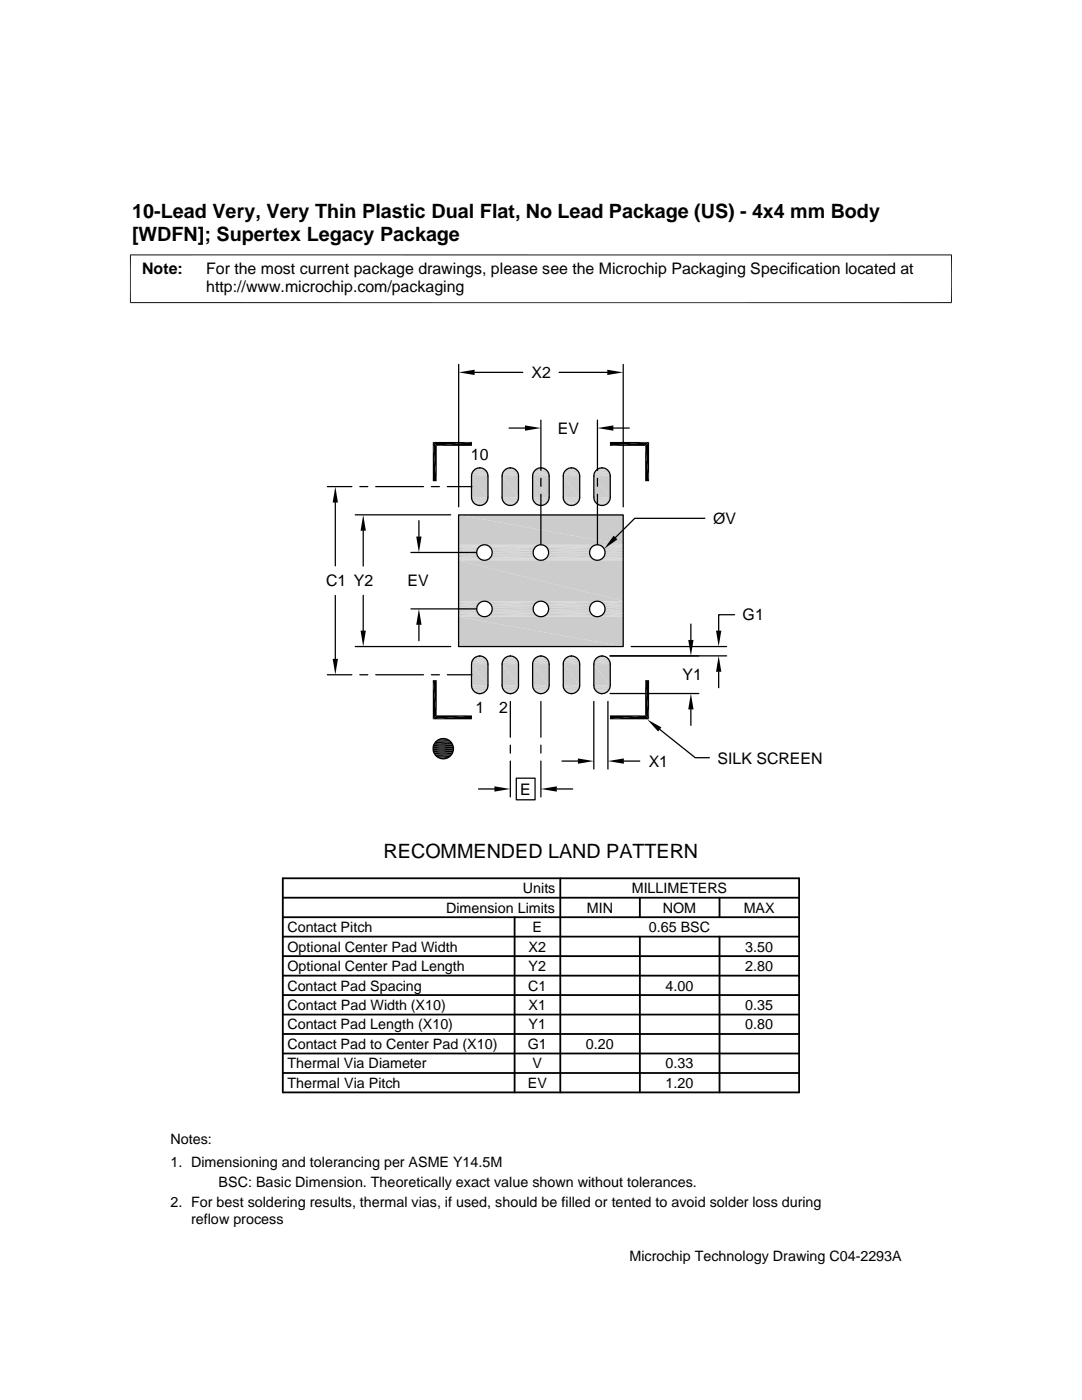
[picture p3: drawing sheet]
<svg xmlns="http://www.w3.org/2000/svg" width="216mm" height="279mm" viewBox="0 0 216 279" stroke-linecap="round" stroke-linejoin="round" font-family="sans-serif">
<g fill="#ccc">
<path d="M95.4 93.4h.7z"/>
<path d="M101.5 93.4h.7z"/>
<path d="M107.6 93.4h.7z"/>
<path d="M113.7 93.4h.7z"/>
<path d="M119.8 93.4h.7z"/>
<path d="M119.4 93.5l.4-.1 1 .1z"/>
<path d="M119.8 93.4l1 .1z"/>
<path d="M113.3 93.5l.4-.1 1 .1z"/>
<path d="M113.7 93.4l1 .1z"/>
<path d="M107.2 93.5l.4-.1 1 .1z"/>
<path d="M107.6 93.4l1 .1z"/>
<path d="M101.1 93.5l.4-.1 1.1 .1z"/>
<path d="M101.5 93.4l1.1 .1z"/>
<path d="M95 93.5l.4-.1 1 .1z"/>
<path d="M95.4 93.4l1 .1z"/>
</g>
<path d="M119.1 93.6h2.1" fill="none" stroke="#ccc" stroke-width=".2"/>
<path d="M119.4 93.5h1.4l.4 .2z" fill="#ccc"/>
<path d="M113 93.6h2" fill="none" stroke="#ccc" stroke-width=".2"/>
<path d="M113.3 93.5h1.4l.3 .2z" fill="#ccc"/>
<path d="M106.9 93.6h2" fill="none" stroke="#ccc" stroke-width=".2"/>
<path d="M107.2 93.5h1.4l.3 .2z" fill="#ccc"/>
<path d="M100.8 93.6h2" fill="none" stroke="#ccc" stroke-width=".2"/>
<path d="M101.1 93.5h1.5l.2 .2z" fill="#ccc"/>
<path d="M94.7 93.6h2.1" fill="none" stroke="#ccc" stroke-width=".2"/>
<path d="M95 93.5h1.4l.4 .2z" fill="#ccc"/>
<path d="M94.4 93.9h2.6M100.5 93.9h2.6M106.6 93.9h2.6M112.7 93.9h2.6M118.9 93.9h2.5" fill="none" stroke="#ccc" stroke-width=".28"/>
<path d="M94.3 94.1h2.9M100.4 94.1h2.9M106.4 94.1h3M112.5 94.1h3M118.6 94.1h3" fill="none" stroke="#ccc" stroke-width=".3"/>
<path d="M94.1 94.8h3.3M94.1 94.5h3.2M100.2 94.8h3.3M100.2 94.5h3.2M106.3 94.8h3.3M106.3 94.5h3.2M112.4 94.8h3.3M112.4 94.5h3.2M118.5 94.8h3.3M118.5 94.5h3.2" fill="none" stroke="#ccc" stroke-width=".36"/>
<g fill="#ccc">
<path d="M118.5 95l3.3 4.3h-3.3z"/>
<path d="M118.5 95h3.3v4.3z"/>
<path d="M112.4 95l3.3 4.3h-3.3z"/>
<path d="M112.4 95h3.3v4.3z"/>
<path d="M106.3 95l3.3 4.3h-3.3z"/>
<path d="M106.3 95h3.3v4.3z"/>
<path d="M100.2 95l3.3 4.3h-3.3z"/>
<path d="M100.2 95h3.3v4.3z"/>
<path d="M94.1 95l3.3 4.3h-3.3z"/>
<path d="M94.1 95h3.3v4.3z"/>
</g>
<path d="M94.1 99.4h3.3M100.2 99.4h3.3M106.3 99.4h3.3M112.4 99.4h3.3M118.5 99.4h3.3" fill="none" stroke="#ccc" stroke-width=".36"/>
<path d="M94.1 99.8h3.2M100.2 99.8h3.2M106.3 99.8h3.2M112.4 99.8h3.2M118.5 99.8h3.2" fill="none" stroke="#ccc" stroke-width=".34"/>
<path d="M94.3 100.1h2.9M100.4 100.1h2.9M106.4 100.1h3M112.5 100.1h3M118.6 100.1h3" fill="none" stroke="#ccc" stroke-width=".32"/>
<path d="M94.4 100.4h2.6M100.5 100.4h2.6M106.6 100.4h2.6M112.7 100.4h2.6M118.9 100.4h2.5" fill="none" stroke="#ccc" stroke-width=".25"/>
<path d="M119.1 100.5l1.7 .2h-1.4z" fill="#ccc"/>
<path d="M119.1 100.6h2.1" fill="none" stroke="#ccc" stroke-width=".2"/>
<path d="M113 100.5l1.7 .2h-1.4z" fill="#ccc"/>
<path d="M113 100.6h2" fill="none" stroke="#ccc" stroke-width=".2"/>
<path d="M106.9 100.5l1.7 .2h-1.4z" fill="#ccc"/>
<path d="M106.9 100.6h2" fill="none" stroke="#ccc" stroke-width=".2"/>
<path d="M100.8 100.5l1.8 .2h-1.5z" fill="#ccc"/>
<path d="M100.8 100.6h2" fill="none" stroke="#ccc" stroke-width=".2"/>
<path d="M94.7 100.5l1.7 .2h-1.4z" fill="#ccc"/>
<path d="M94.7 100.6h2.1" fill="none" stroke="#ccc" stroke-width=".2"/>
<g fill="#ccc">
<path d="M95.4 100.8h.7z"/>
<path d="M101.5 100.8h.7z"/>
<path d="M107.6 100.8h.7z"/>
<path d="M113.7 100.8h.7z"/>
<path d="M119.8 100.8h.7z"/>
<path d="M119.4 100.7l1.1 .1z"/>
<path d="M119.4 100.7h1.4l-.3 .1z"/>
<path d="M113.3 100.7l1.1 .1z"/>
<path d="M113.3 100.7h1.4l-.3 .1z"/>
<path d="M107.2 100.7l1.1 .1z"/>
<path d="M107.2 100.7h1.4l-.3 .1z"/>
<path d="M101.1 100.7l1.1 .1z"/>
<path d="M101.1 100.7h1.5l-.4 .1z"/>
<path d="M95 100.7l1.1 .1z"/>
<path d="M95 100.7h1.4l-.3 .1z"/>
<path d="M95.4 131h.7z"/>
<path d="M101.5 131h.7z"/>
<path d="M107.6 131h.7z"/>
<path d="M113.7 131h.7z"/>
<path d="M119.8 131h.7z"/>
<path d="M119.4 131.1l.4-.1 1 .1z"/>
<path d="M119.8 131l1 .1z"/>
<path d="M113.3 131.1l.4-.1 1 .1z"/>
<path d="M113.7 131l1 .1z"/>
<path d="M107.2 131.1l.4-.1 1 .1z"/>
<path d="M107.6 131l1 .1z"/>
<path d="M101.1 131.1l.4-.1 1.1 .1z"/>
<path d="M101.5 131l1.1 .1z"/>
<path d="M95 131.1l.4-.1 1 .1z"/>
<path d="M95.4 131l1 .1z"/>
</g>
<path d="M119.1 131.2h2.1" fill="none" stroke="#ccc" stroke-width=".2"/>
<path d="M119.4 131.1h1.4l.4 .2z" fill="#ccc"/>
<path d="M113 131.2h2" fill="none" stroke="#ccc" stroke-width=".2"/>
<path d="M113.3 131.1h1.4l.3 .2z" fill="#ccc"/>
<path d="M106.9 131.2h2" fill="none" stroke="#ccc" stroke-width=".2"/>
<path d="M107.2 131.1h1.4l.3 .2z" fill="#ccc"/>
<path d="M100.8 131.2h2" fill="none" stroke="#ccc" stroke-width=".2"/>
<path d="M101.1 131.1h1.5l.2 .2z" fill="#ccc"/>
<path d="M94.7 131.2h2.1" fill="none" stroke="#ccc" stroke-width=".2"/>
<path d="M95 131.1h1.4l.4 .2z" fill="#ccc"/>
<path d="M94.4 131.4h2.6M100.5 131.4h2.6M106.6 131.4h2.6M112.7 131.4h2.6M118.9 131.4h2.5" fill="none" stroke="#ccc" stroke-width=".25"/>
<path d="M94.3 131.7h2.9M100.4 131.7h2.9M106.4 131.7h3M112.5 131.7h3M118.6 131.7h3" fill="none" stroke="#ccc" stroke-width=".32"/>
<path d="M94.1 132h3.2M100.2 132h3.2M106.3 132h3.2M112.4 132h3.2M118.5 132h3.2" fill="none" stroke="#ccc" stroke-width=".34"/>
<path d="M94.1 132.4h3.3M100.2 132.4h3.3M106.3 132.4h3.3M112.4 132.4h3.3M118.5 132.4h3.3" fill="none" stroke="#ccc" stroke-width=".36"/>
<g fill="#ccc">
<path d="M118.5 132.5l3.3 4.3h-3.3z"/>
<path d="M118.5 132.5h3.3v4.3z"/>
<path d="M112.4 132.5l3.3 4.3h-3.3z"/>
<path d="M112.4 132.5h3.3v4.3z"/>
<path d="M106.3 132.5l3.3 4.3h-3.3z"/>
<path d="M106.3 132.5h3.3v4.3z"/>
<path d="M100.2 132.5l3.3 4.3h-3.3z"/>
<path d="M100.2 132.5h3.3v4.3z"/>
<path d="M94.1 132.5l3.3 4.3h-3.3z"/>
<path d="M94.1 132.5h3.3v4.3z"/>
</g>
<path d="M94.1 137h3.3M94.1 137.3h3.2M100.2 137h3.3M100.2 137.3h3.2M106.3 137h3.3M106.3 137.3h3.2M112.4 137h3.3M112.4 137.3h3.2M118.5 137h3.3M118.5 137.3h3.2" fill="none" stroke="#ccc" stroke-width=".36"/>
<path d="M94.3 137.6h2.9M100.4 137.6h2.9M106.4 137.6h3M112.5 137.6h3M118.6 137.6h3" fill="none" stroke="#ccc" stroke-width=".3"/>
<path d="M94.4 137.9h2.6M100.5 137.9h2.6M106.6 137.9h2.6M112.7 137.9h2.6M118.9 137.9h2.5" fill="none" stroke="#ccc" stroke-width=".28"/>
<path d="M119.1 138.1l1.7 .2h-1.4z" fill="#ccc"/>
<path d="M119.1 138.2h2.1" fill="none" stroke="#ccc" stroke-width=".2"/>
<path d="M113 138.1l1.7 .2h-1.4z" fill="#ccc"/>
<path d="M113 138.2h2" fill="none" stroke="#ccc" stroke-width=".2"/>
<path d="M106.9 138.1l1.7 .2h-1.4z" fill="#ccc"/>
<path d="M106.9 138.2h2" fill="none" stroke="#ccc" stroke-width=".2"/>
<path d="M100.8 138.1l1.8 .2h-1.5z" fill="#ccc"/>
<path d="M100.8 138.2h2" fill="none" stroke="#ccc" stroke-width=".2"/>
<path d="M94.7 138.1l1.7 .2h-1.4z" fill="#ccc"/>
<path d="M94.7 138.2h2.1" fill="none" stroke="#ccc" stroke-width=".2"/>
<g fill="#ccc">
<path d="M95.4 138.4h.7z"/>
<path d="M101.5 138.4h.7z"/>
<path d="M107.6 138.4h.7z"/>
<path d="M113.7 138.4h.7z"/>
<path d="M119.8 138.4h.7z"/>
<path d="M119.4 138.3l1.1 .1z"/>
<path d="M119.4 138.3h1.4l-.3 .1z"/>
<path d="M113.3 138.3l1.1 .1z"/>
<path d="M113.3 138.3h1.4l-.3 .1z"/>
<path d="M107.2 138.3l1.1 .1z"/>
<path d="M107.2 138.3h1.4l-.3 .1z"/>
<path d="M101.1 138.3l1.1 .1z"/>
<path d="M101.1 138.3h1.5l-.4 .1z"/>
<path d="M95 138.3l1.1 .1z"/>
<path d="M95 138.3h1.4l-.3 .1z"/>
<path d="M91.5 102.8l32.9 5.9h-32.9z"/>
<path d="M91.5 102.8h32.9v5.9z"/>
</g>
<g fill="none" stroke="#ccc" stroke-width=".2">
<path d="M91.5 108.7h32.9M91.5 108.8h4.8M91.5 109h4.5M91.5 111.6h4.5M91.5 111.7h4.8M91.5 111.8h32.9M97 111.7h10.6M97 108.8h10.6M97.3 111.6h10M97.3 109h10M108.3 111.7h10.6M108.3 108.8h10.6"/>
<path d="M108.6 109h9.9M108.6 111.6h9.9M119.5 111.7h4.9M119.5 108.8h4.9M119.9 111.6h4.5M119.9 109h4.5"/>
</g>
<path d="M91.5 109.2h4.2M91.5 111.4h4.2M97.6 109.2h9.4M97.6 111.4h9.4M108.9 111.4h9.3M108.9 109.2h9.3M120.1 109.2h4.3M120.1 111.4h4.3" fill="none" stroke="#ccc" stroke-width=".25"/>
<path d="M91.5 109.5h4M91.5 111.1h4M97.9 109.5h8.8M97.9 111.1h8.8M109.1 109.5h8.9M109.1 111.1h8.9M120.4 109.5h4M120.4 111.1h4" fill="none" stroke="#ccc" stroke-width=".3"/>
<path d="M91.5 109.8h3.8M91.5 110.8h3.8M98.1 110.8h8.4M98.1 109.8h8.4M109.3 109.8h8.5M109.3 110.8h8.5M120.6 110.8h3.8M120.6 109.8h3.8" fill="none" stroke="#ccc" stroke-width=".32"/>
<path d="M91.5 110.1h3.7M98.2 110.1h8.2M109.4 110.1h8.3M120.7 110.1h3.7" fill="none" stroke="#ccc" stroke-width=".34"/>
<path d="M91.5 110.4h3.7M98.2 110.4h8.2M109.4 110.4h8.3M120.7 110.4h3.7" fill="none" stroke="#ccc" stroke-width=".36"/>
<g fill="#ccc">
<path d="M91.5 111.8l32.9 8.2h-32.9z"/>
<path d="M91.5 111.8h32.9v8.2z"/>
</g>
<g fill="none" stroke="#ccc" stroke-width=".2">
<path d="M91.5 120h32.9M91.5 120.1h4.8M91.5 120.2h4.5M91.5 122.8h4.5M91.5 123h4.8M91.5 123.1h32.9M97 123h10.6M97 120.1h10.6M97.3 122.8h10M97.3 120.2h10M108.3 123h10.6M108.3 120.1h10.6"/>
<path d="M108.6 120.2h9.9M108.6 122.8h9.9M119.5 123h4.9M119.5 120.1h4.9M119.9 122.8h4.5M119.9 120.2h4.5"/>
</g>
<path d="M91.5 120.4h4.2M91.5 122.6h4.2M97.6 120.4h9.4M97.6 122.6h9.4M108.9 122.6h9.3M108.9 120.4h9.3M120.1 120.4h4.3M120.1 122.6h4.3" fill="none" stroke="#ccc" stroke-width=".25"/>
<path d="M91.5 120.7h4M91.5 122.3h4M97.9 120.7h8.8M97.9 122.3h8.8M109.1 120.7h8.9M109.1 122.3h8.9M120.4 120.7h4M120.4 122.3h4" fill="none" stroke="#ccc" stroke-width=".3"/>
<path d="M91.5 121h3.8M91.5 122h3.8M98.1 122h8.4M98.1 121h8.4M109.3 121h8.5M109.3 122h8.5M120.6 122h3.8M120.6 121h3.8" fill="none" stroke="#ccc" stroke-width=".32"/>
<path d="M91.5 121.4h3.7M98.2 121.4h8.2M109.4 121.4h8.3M120.7 121.4h3.7" fill="none" stroke="#ccc" stroke-width=".36"/>
<path d="M91.5 121.7h3.7M98.2 121.7h8.2M109.4 121.7h8.3M120.7 121.7h3.7" fill="none" stroke="#ccc" stroke-width=".34"/>
<g fill="#ccc">
<path d="M91.5 123.1l32.9 5.9h-32.9z"/>
<path d="M91.5 123.1h32.9v5.9z"/>
</g>
<g fill="none" stroke="#000" stroke-width=".25">
<path d="M91.5 72.7v28.5M94.7 74.3h9.6M111.6 74.3h9.6M124.4 72.7v28.5M65.3 97.1h4.9M71.8 97.1h1.6M75 97.1h9.5M86.1 97.1h1.6M89.3 97.1h4.8M95.7 93.4a1.66 1.66 0 0 1 1.7 1.6v4.3a1.63 1.63 0 0 1-1.7 1.6M95.7 93.4a1.65 1.65 0 0 0-1.6 1.6v4.3a1.64 1.64 0 0 0 1.6 1.6M95.7 93.4h.1"/>
<path d="M101.6 85.4h3.2M101.8 93.4a1.64 1.64 0 0 1 1.7 1.6v4.3a1.61 1.61 0 0 1-1.7 1.6M101.8 93.4a1.67 1.67 0 0 0-1.6 1.6v4.3a1.65 1.65 0 0 0 1.6 1.6M101.8 93.4h.1M107.9 93.4a1.67 1.67 0 0 1 1.7 1.6v4.3a1.65 1.65 0 0 1-1.7 1.6M107.9 93.4a1.67 1.67 0 0 0-1.6 1.6v4.3a1.65 1.65 0 0 0 1.6 1.6M107.9 93.4h.1M107.9 83.8v10.1M107.9 95.5v1.5M107.9 98.6v10.1M114 93.4a1.67 1.67 0 0 1 1.7 1.6v4.3a1.65 1.65 0 0 1-1.7 1.6M114 93.4a1.64 1.64 0 0 0-1.6 1.6v4.3a1.61 1.61 0 0 0 1.6 1.6"/>
<path d="M114 93.4h.1M119.2 83.8v10.1M119.2 95.5v1.5M119.2 98.6v10.1M120.1 93.4a1.65 1.65 0 0 1 1.7 1.6v4.3a1.64 1.64 0 0 1-1.7 1.6M120.1 93.4a1.66 1.66 0 0 0-1.6 1.6v4.3a1.63 1.63 0 0 0 1.6 1.6M120.1 93.4h.1M122.4 85.4h3.2M66.9 100.3v12.6M66.9 118.9v12.6M70.9 102.7h19M72.5 105.9v7.1"/>
<path d="M72.5 118.8v7.1M82 110.3h13.1M83.6 103.9v3.2M91.5 102.8h32.9v26.2h-32.9zM95.7 100.9h.1M101.8 100.9h.1M107.9 100.9h.1M114 100.9h.1M120.1 100.9h.1M140.7 103.4h-14l-3.9 3.9M65.3 134.7h4.9M70.9 129h19"/>
<path d="M71.8 134.7h1.6M75 134.7h9.5M82 121.5h13.1M83.6 124.7v3.2M86.1 134.7h1.6M89.3 134.7h4.8M95.7 130.9a1.65 1.65 0 0 1 1.7 1.6v4.3a1.65 1.65 0 0 1-1.7 1.6M95.7 130.9h.1M95.7 138.4h.1M95.7 130.9a1.64 1.64 0 0 0-1.6 1.6v4.3a1.66 1.66 0 0 0 1.6 1.6M101.8 130.9a1.63 1.63 0 0 1 1.7 1.6v4.3a1.63 1.63 0 0 1-1.7 1.6M101.8 130.9h.1"/>
<path d="M101.8 138.4h.1M101.8 140v7.1M101.8 130.9a1.66 1.66 0 0 0-1.6 1.6v4.3a1.67 1.67 0 0 0 1.6 1.6M107.9 130.9a1.66 1.66 0 0 1 1.7 1.6v4.3a1.67 1.67 0 0 1-1.7 1.6M107.9 130.9h.1M107.9 138.4h.1M107.9 140v7.1M107.9 130.9a1.66 1.66 0 0 0-1.6 1.6v4.3a1.67 1.67 0 0 0 1.6 1.6M114 130.9a1.66 1.66 0 0 1 1.7 1.6v4.3a1.67 1.67 0 0 1-1.7 1.6M114 130.9h.1M114 138.4h.1M114 130.9a1.63 1.63 0 0 0-1.6 1.6v4.3a1.63 1.63 0 0 0 1.6 1.6"/>
<path d="M118.5 140v13.5M120.1 130.9a1.64 1.64 0 0 1 1.7 1.6v4.3a1.66 1.66 0 0 1-1.7 1.6M120.1 130.9h.1M120.1 138.4h.1M120.1 130.9a1.65 1.65 0 0 0-1.6 1.6v4.3a1.65 1.65 0 0 0 1.6 1.6M121.3 140v13.5M121.7 130.9h23.3M121.7 138.4h17.7M125.9 129h19.1M137.9 124.5v3.2M143.4 134.1v3.1M146.6 122.7h-3.2v3.2"/>
<path d="M87 147.8h2.9M87 151h2.9M95.5 157.5h3.2M101.8 148.7v1.6M101.8 151.9v7.1M103 155.3h3.8v4.3h-3.8zM107.9 148.7v1.6M107.9 151.9v7.1M111.1 157.5h3.2M112.1 151.9h3.2M124.5 151.9h3.2M131.6 145.6l7.1 5.6h2.8"/>
<path d="M137.9 141.6v3.2"/>
<circle cx="96.7" cy="110.3" r="1.55"/>
<circle cx="107.9" cy="110.3" r="1.55"/>
<circle cx="119.2" cy="110.3" r="1.55"/>
<circle cx="96.7" cy="121.5" r="1.55"/>
<circle cx="107.9" cy="121.5" r="1.55"/>
<circle cx="119.2" cy="121.5" r="1.55"/>
<circle cx="88.5" cy="149.4" r="2.03"/>
</g>
<g fill="none" stroke="#000" stroke-width=".36">
<path d="M56.4 179.2h103M56.4 175.3h103v42.7h-103zM111.8 175.3v42.7M127.7 179.2v3.8M143.6 179.2v3.8M56.4 183h103M56.4 190.8h103M56.4 186.9h103M56.4 194.7h103M56.4 198.6h103M102.7 183v35M127.7 186.9v31.1"/>
<path d="M143.6 186.9v31.1M56.4 202.5h103M56.4 210.2h103M56.4 206.4h103M56.4 214.1h103"/>
</g>
<g fill="#000">
<path d="M91.5 74.3l3.2-.5v1zM121.2 73.8l3.2 .5-3.2 .5zM86.4 88.2l.7 7.8h-.7zM86.4 88.2h7.8l-7.1 .8zM86.4 88.2l.7 .8v7zM87.1 89l7.1-.8v.8zM104.8 84.9l3.1 .5-3.1 .6zM121.7 88.2h7.8l-7.8 .8zM121.7 89l7.8-.8-.8 .8zM119.2 85.4l3.2-.5v1.1zM128.7 89l.8 7h-.8zM128.7 89l.8-.8v7.8z"/>
<path d="M66.9 97.1l.5 3.2h-1zM72.5 102.7l.5 3.2h-1.1zM83.1 107.1h1l-.5 3.2zM122.4 106.9l.8 .8-2.6 1.8zM66.4 131.5h1l-.5 3.2zM71.9 125.9h1.1l-.5 3.1zM83.6 121.5l.5 3.2h-1zM128.7 135.7l.8 7.9-.8-.8zM128.7 135.7h.8v7.9zM137.3 127.7h1.1l-.5 3.2zM143.4 130.9l.5 3.2h-1zM142.9 125.9h1l-.5 3.1z"/>
<path d="M86.4 135.7l.7 7.1-.7 .8zM86.4 135.7h.7v7.1zM87.3 151.1l1.9 .2h-1.5zM87.7 147.5h1.5l.4 .2zM87.7 151.3l1.1 .1zM87.7 151.3h1.5l-.4 .1zM87.7 147.5l.4-.1 1.1 .1zM88.1 147.4l1.1 .1zM88.1 151.4h.7zM88.1 147.4h.7zM86.4 143.6l7.8-.8v.8zM87.1 142.8h7.1l-7.8 .8z"/>
<path d="M98.7 156.9l3.1 .6-3.1 .5zM107.9 157.5l3.2-.6v1.1zM115.3 151.4l3.2 .5-3.2 .5zM121.3 151.9l3.2-.5v1zM121.7 142.8h7l-7 .8zM121.7 143.6l7-.8 .8 .8zM129.2 143.6l2.8 1.6-.7 .8zM137.9 138.4l.5 3.2h-1.1z"/>
</g>
<path d="M26 50.8v9.7M189.9 50.8v9.7M189.9 50.9h-164M25.9 60.4h164M87.3 151.2h2.3M87.3 147.6h2.3" fill="none" stroke="#000" stroke-width=".2"/>
<path d="M86.8 150.7h3.3M86.8 148.1h3.3" fill="none" stroke="#000" stroke-width=".32"/>
<path d="M86.6 150.4h3.7M86.6 148.5h3.7" fill="none" stroke="#000" stroke-width=".34"/>
<path d="M86.4 150h4M86.4 148.8h4" fill="none" stroke="#000" stroke-width=".38"/>
<path d="M86.4 149.2h4.1M86.4 149.6h4.1" fill="none" stroke="#000" stroke-width=".4"/>
<g font-size="3.9">
<text x="26.4" y="43.5">10-Lead Very, Very Thin Plastic Dual Flat, No Lead Package (US) - 4x4 mm Body</text>
<text x="26.4" y="48">[WDFN]; Supertex Legacy Package</text>
<text x="76.5" y="171.1">RECOMMENDED LAND PATTERN</text>
</g>
<g font-size="3.2">
<text x="28.4" y="54.6">Note:</text>
<text x="41.1" y="54.6">For the most current package drawings, please see the Microchip Packaging Specification located at</text>
<text x="41.1" y="58.3">http://www.microchip.com/packaging</text>
<text x="106.1" y="75.5">X2</text>
<text x="111.3" y="86.6">EV</text>
<text x="94" y="91.8">10</text>
<text x="142.3" y="104.6">ØV</text>
<text x="65.1" y="117">C1 Y2</text>
<text x="81.3" y="117">EV</text>
<text x="148.2" y="123.8">G1</text>
<text x="136.2" y="135.8">Y1</text>
<text x="94.8" y="142.3">1</text>
<text x="99.6" y="142.3">2</text>
<text x="129.4" y="153">X1</text>
<text x="143.2" y="152.4">SILK SCREEN</text>
<text x="103.8" y="158.6">E</text>
</g>
<g font-size="2.9">
<text x="104.3" y="178.2">Units</text>
<text x="126" y="178.2">MILLIMETERS</text>
<text x="89" y="182.1">Dimension Limits</text>
<text x="117.1" y="182.1">MIN</text>
<text x="132.3" y="182.1">NOM</text>
<text x="148.4" y="182.1">MAX</text>
<text x="57.3" y="189.9">Optional Center Pad Width</text>
<text x="57.3" y="186">Contact Pitch</text>
<text x="105.5" y="189.9">X2</text>
<text x="106.3" y="186">E</text>
<text x="129.5" y="186">0.65 BSC</text>
<text x="148.7" y="189.9">3.50</text>
<text x="57.3" y="197.7">Contact Pad Spacing</text>
<text x="57.3" y="193.8">Optional Center Pad Length</text>
<text x="105.4" y="197.7">C1</text>
<text x="105.5" y="193.8">Y2</text>
<text x="132.8" y="197.7">4.00</text>
<text x="148.7" y="193.8">2.80</text>
<text x="57.3" y="201.6">Contact Pad Width (X10)</text>
<text x="105.5" y="201.6">X1</text>
<text x="148.7" y="201.6">0.35</text>
<text x="57.3" y="205.4">Contact Pad Length (X10)</text>
<text x="57.3" y="209.3">Contact Pad to Center Pad (X10)</text>
<text x="105.3" y="209.3">G1</text>
<text x="105.5" y="205.4">Y1</text>
<text x="116.9" y="209.3">0.20</text>
<text x="148.7" y="205.4">0.80</text>
<text x="57.3" y="213.2">Thermal Via Diameter</text>
<text x="106.3" y="213.2">V</text>
<text x="132.8" y="213.2">0.33</text>
<text x="57.3" y="217.1">Thermal Via Pitch</text>
<text x="105.3" y="217.1">EV</text>
<text x="132.8" y="217.1">1.20</text>
<text x="34" y="228.3">Notes:</text>
<text x="34" y="232.9">1. Dimensioning and tolerancing per ASME Y14.5M</text>
<text x="43.6" y="236.9">BSC: Basic Dimension. Theoretically exact value shown without tolerances.</text>
<text x="34" y="241">2. For best soldering results, thermal vias, if used, should be filled or tented to avoid solder loss during</text>
<text x="38.1" y="244.3">reflow process</text>
<text x="125.6" y="251.7">Microchip Technology Drawing C04-2293A</text>
</g>
</svg>
